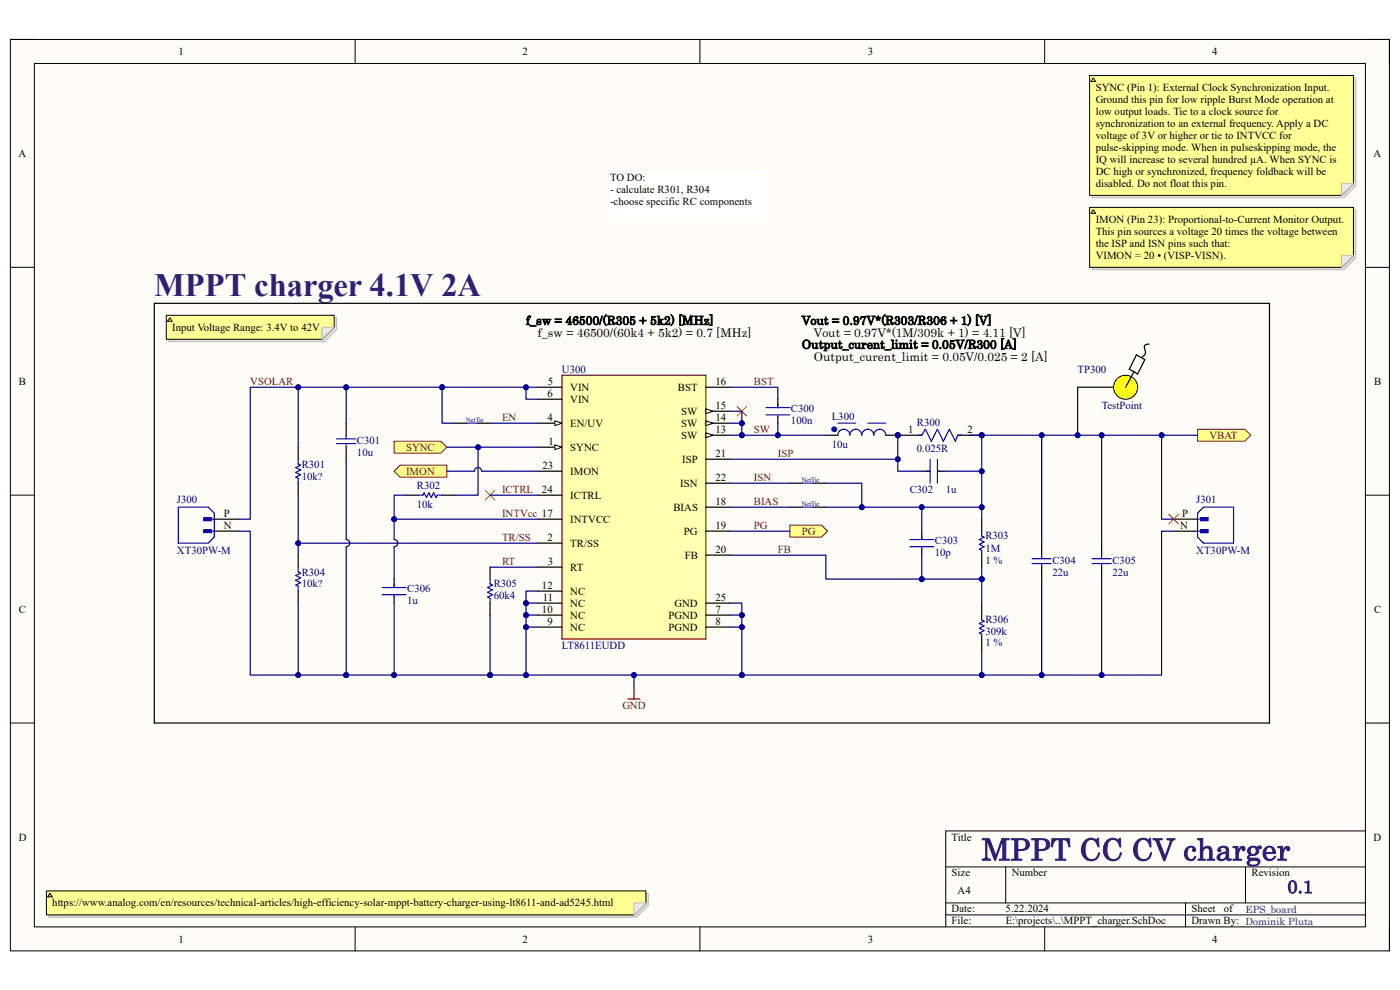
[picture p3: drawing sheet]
<svg xmlns="http://www.w3.org/2000/svg" width="297mm" height="210mm" viewBox="0 0 297 210" stroke-linecap="round" stroke-linejoin="round" font-family="sans-serif">
<path d="M2.2 8.4h292.6v193.3h-292.6z" fill-rule="evenodd" fill="#fffcf8"/>
<path d="M2.2 8.4h292.6v193.3h-292.6z" fill="none" stroke="#000" stroke-width=".21"/>
<path d="M7.3 13.5h282.4v183.1h-282.4z" fill-rule="evenodd" fill="#fffcf8"/>
<g fill="none" stroke="#000" stroke-width=".21">
<path d="M2.2 8.4h5.1M7.3 13.5h282.4v183.1h-282.4zM75.3 8.4v5.1M148.5 8.4v5.1M221.6 8.4v5.1M289.7 8.4h5.1v5.1M2.2 56.7h5.1M289.7 56.7h5.1M2.2 105h5.1M289.7 105.1h5.1M2.2 153.4h5.1M289.7 153.4h5.1"/>
<path d="M289.7 176.3h-89.1v20.3M75.3 196.6v5.1M148.5 196.6v5.1M200.6 183.9h89.1M200.6 191.5h89.1M200.6 194.1h89.1M213.4 183.9v7.6M221.6 196.6v5.1M251.5 191.5v5.1M264.2 183.9v7.6M294.8 196.6v5.1"/>
</g>
<path d="M119.2 79.6h30.6v56h-30.6z" fill-rule="evenodd" fill="#ffffb0"/>
<path d="M119.2 79.6h30.6v56h-30.6z" fill="none" stroke="#800000" stroke-width=".25"/>
<path d="M114.1 82.1h5.1M114.1 84.7h5.1M149.8 92.3h5M114.1 110.1h5.1" fill="none" stroke="#000" stroke-width=".25"/>
<path d="M149.8 91.8l1.5 .5-1.5 .5z" fill="#f8fcff"/>
<path d="M149.8 91.8l1.5 .5-1.5 .5z" fill="none" stroke="#000" stroke-width=".21"/>
<path d="M149.8 89.8h5" fill="none" stroke="#000" stroke-width=".25"/>
<path d="M149.8 89.3l1.5 .5-1.5 .5z" fill="#f8fcff"/>
<path d="M149.8 89.3l1.5 .5-1.5 .5z" fill="none" stroke="#000" stroke-width=".21"/>
<path d="M149.8 87.2h5" fill="none" stroke="#000" stroke-width=".25"/>
<path d="M149.8 86.7l1.5 .5-1.5 .5z" fill="#f8fcff"/>
<path d="M149.8 86.7l1.5 .5-1.5 .5z" fill="none" stroke="#000" stroke-width=".21"/>
<path d="M114.1 89.8h5.1M149.8 82.1h5M149.8 107.6h5" fill="none" stroke="#000" stroke-width=".25"/>
<path d="M117.7 89.3l1.5 .5-1.5 .5z" fill="#f8fcff"/>
<path d="M117.7 89.3l1.5 .5-1.5 .5z" fill="none" stroke="#000" stroke-width=".21"/>
<path d="M114.1 100h5.1M114.1 94.9h5.1M149.8 97.4h5M114.1 105h5.1M149.8 117.8h5M149.8 102.5h5M149.8 112.7h5M114.1 120.3h5.1" fill="none" stroke="#000" stroke-width=".25"/>
<path d="M117.7 94.4l1.5 .5-1.5 .5z" fill="#f8fcff"/>
<path d="M117.7 94.4l1.5 .5-1.5 .5z" fill="none" stroke="#000" stroke-width=".21"/>
<g fill="none" stroke="#000" stroke-width=".25">
<path d="M63.3 94.9v2.5M165 84.7v1.8M165 88.3v1.5M195.5 100h1.8M199.1 100h1.5M63.3 102.5v2.5M63.3 117.8v2.5M114.1 115.2h5.1M208.3 110.1v2.6M208.3 117.8v2.5M63.3 125.4v2.5M83.6 122.9v1.7"/>
<path d="M83.6 126.4v1.5M104 120.3v2.6M104 127.9v2.6M114.1 133h5.1M114.1 130.5h5.1M114.1 127.9h5.1M114.1 125.4h5.1M149.8 133h5M149.8 130.5h5M149.8 127.9h5M208.3 127.9v2.6M208.3 135.6v2.5"/>
</g>
<g fill="none" stroke="#00f" stroke-width=".25">
<path d="M63.3 97.4v1l.5 .3-1.1 .5 1.1 .5-1.1 .5 1.1 .5-1.1 .5 .6 .3v1M162.5 86.5h5.1M162.5 88h5.1M165 85.7v.8M165 88.3v.2M196.6 100h.7M197.3 97.4v5.1M198.9 97.4v5.1M199.1 100h.3M208.3 112.7v1l.5 .3-1 .5 1 .5-1 .5 1 .5-1 .5 .5 .2v1.1M63.3 120.3v1l.5 .3-1.1 .5 1.1 .5-1.1 .5 1.1 .5-1.1 .5 .6 .3v1M81.1 124.6h5.1"/>
<path d="M81.1 126.2h5.1M83.6 123.9v.7M83.6 126.4v.3M104 122.9v1l.5 .2-1 .5 1 .5-1 .6 1 .5-1 .5 .5 .2v1M208.3 130.5v1l.5 .3-1 .5 1 .5-1 .5 1 .5-1 .5 .5 .3v1"/>
</g>
<path d="M167.6 111.4h6.7l1.3 1.3-1.3 1.3h-6.7z" fill-rule="evenodd" fill="#ffff80"/>
<path d="M167.6 111.4h6.7l1.3 1.3-1.3 1.3h-6.7z" fill="none" stroke="#800000" stroke-width=".21"/>
<path d="M84.9 98.7h9.9v2.5h-9.9l-1.3-1.2z" fill-rule="evenodd" fill="#ffff80"/>
<path d="M84.9 98.7h9.9v2.5h-9.9l-1.3-1.2z" fill="none" stroke="#800000" stroke-width=".21"/>
<path d="M254.1 91.1h10l1.2 1.2-1.2 1.3h-10z" fill-rule="evenodd" fill="#ffff80"/>
<path d="M254.1 91.1h10l1.2 1.2-1.2 1.3h-10z" fill="none" stroke="#800000" stroke-width=".21"/>
<path d="M32.7 64.3h236.6v89.1h-236.6zM195.5 112.7v1.8M195.5 116.2v1.6" fill="none" stroke="#000" stroke-width=".25"/>
<path d="M193 114.5h5.1M193 116h5.1M195.5 113.7v.8M195.5 116.2v.3" fill="none" stroke="#00f" stroke-width=".25"/>
<path d="M133.2 148.3h2.6M134.5 145.7v2.6" fill="none" stroke="#800000" stroke-width=".25"/>
<path d="M129.4 36.4h33.1v10.1h-33.1z" fill-rule="evenodd" fill="#fff"/>
<path d="M129.4 36.4h33.1v10.1h-33.1z" fill="none" stroke="#fff" stroke-width=".21"/>
<path d="M43.2 109.8h1.6v.7h-1.6z" fill-rule="evenodd" fill="#00f"/>
<path d="M43.2 109.8h1.6v.7h-1.6z" fill="none" stroke="#00f" stroke-width=".25"/>
<path d="M43.2 112.4h1.6v.6h-1.6z" fill-rule="evenodd" fill="#00f"/>
<path d="M98.9 89.8h2.5M37.8 107.6h6.4l1.3 1.3v5.1l-1.3 1.2h-6.4zM43.2 112.4h1.6v.6h-1.6zM43.5 110.1h2M43.5 112.7h2M170.1 107.6h2.6M170.1 102.5h2.6" fill="none" stroke="#00f" stroke-width=".25"/>
<path d="M96.3 89.8h2.6M101.4 89.8h2.6M45.5 110.1h5M45.5 112.7h5M167.6 107.6h2.5M167.6 102.5h2.5M172.7 107.6h2.5M172.7 102.5h2.5" fill="none" stroke="#000" stroke-width=".25"/>
<path d="M102.9 104l2.1 2.1M105 104l-2.1 2.1" fill="none" stroke="#f00" stroke-width=".21"/>
<path d="M254.7 109.8h1.6v.7h-1.6z" fill-rule="evenodd" fill="#00f"/>
<path d="M254.7 109.8h1.6v.7h-1.6z" fill="none" stroke="#00f" stroke-width=".25"/>
<path d="M254.7 112.4h1.6v.6h-1.6z" fill-rule="evenodd" fill="#00f"/>
<path d="M254.1 110.1h1.9M254.1 112.7h1.9M254.7 112.4h1.6v.6h-1.6zM255.3 107.6h6.4v7.6h-6.4l-1.2-1.2v-5.1z" fill="none" stroke="#00f" stroke-width=".25"/>
<path d="M249 110.1h5.1M249 112.7h5.1" fill="none" stroke="#000" stroke-width=".25"/>
<circle cx="190.5" cy="92.3" r=".51" fill="#000080"/>
<circle cx="190.5" cy="92.3" r=".51" fill="none" stroke="#000080" stroke-width=".21"/>
<path d="M175.2 92.3h2.5M187.9 92.3h2.6" fill="none" stroke="#000" stroke-width=".25"/>
<circle cx="190.5" cy="92.3" r=".51" fill="#000080"/>
<circle cx="190.5" cy="92.3" r=".51" fill="none" stroke="#000080" stroke-width=".21"/>
<path d="M177.7 92.3a1.28 1.28 0 0 1 1.3-1.2 1.28 1.28 0 0 1 1.3 1.2 1.27 1.27 0 0 1 1.3-1.2 1.27 1.27 0 0 1 1.2 1.2 1.28 1.28 0 0 1 1.3-1.2 1.28 1.28 0 0 1 1.3 1.2 1.27 1.27 0 0 1 1.2-1.2 1.27 1.27 0 0 1 1.3 1.2" fill="none" stroke="#00f" stroke-width=".25"/>
<circle cx="177" cy="91.1" r=".51" fill="#00f"/>
<circle cx="177" cy="91.1" r=".51" fill="none" stroke="#00f" stroke-width=".21"/>
<path d="M177.7 89.8h3.9M184.1 89.8h3.8" fill="none" stroke="#00f" stroke-width=".25"/>
<circle cx="190.5" cy="92.3" r=".51" fill="#000080"/>
<circle cx="190.5" cy="92.3" r=".51" fill="none" stroke="#000080" stroke-width=".21"/>
<circle cx="208.3" cy="92.3" r=".51" fill="#000080"/>
<circle cx="208.3" cy="92.3" r=".51" fill="none" stroke="#000080" stroke-width=".21"/>
<path d="M190.5 92.3h5" fill="none" stroke="#000" stroke-width=".25"/>
<circle cx="190.5" cy="92.3" r=".51" fill="#000080"/>
<circle cx="190.5" cy="92.3" r=".51" fill="none" stroke="#000080" stroke-width=".21"/>
<path d="M203.2 92.3h5.1" fill="none" stroke="#000" stroke-width=".25"/>
<circle cx="208.3" cy="92.3" r=".51" fill="#000080"/>
<circle cx="208.3" cy="92.3" r=".51" fill="none" stroke="#000080" stroke-width=".21"/>
<g fill="none" stroke="#00f" stroke-width=".25">
<path d="M71.4 93.1h4.1M71.4 94.1h4.1M73.4 92.3v.8M73.4 94.1v.8M194.8 92.3h.7l.8-1.2 1.3 2.5 1.3-2.5 1.2 2.5 1.3-2.5 1.3 2.5 .5-1.3h.7M88.7 105h1l.3-.5 .5 1.1 .5-1.1 .5 1.1 .5-1.1 .5 1.1 .3-.6h1M219 118.5h4M219 119.5h4M221 117.8v.7M221 119.5v.8M231.7 118.5h4M231.7 119.5h4"/>
<path d="M233.7 117.8v.7M233.7 119.5v.8"/>
</g>
<path d="M73.4 89.8v2.5M73.4 94.9v2.5M86.2 105h2.5M93.8 105h2.5M221 115.2v2.6M233.7 115.2v2.6M221 120.3v2.6M233.7 120.3v2.6" fill="none" stroke="#000" stroke-width=".25"/>
<path d="M83.6 93.6h9.9l1.3 1.3-1.3 1.2h-9.9z" fill-rule="evenodd" fill="#ffff80"/>
<path d="M83.6 93.6h9.9l1.3 1.3-1.3 1.2h-9.9z" fill="none" stroke="#800000" stroke-width=".21"/>
<path d="M156.4 86.2l2 2.1M158.4 86.2l-2 2.1M248 109.1l2 2.1M250 109.1l-2 2.1" fill="none" stroke="#f00" stroke-width=".21"/>
<path d="M228.6 82.1h7.7" fill="none" stroke="#000" stroke-width=".25"/>
<circle cx="238.8" cy="82.2" r="2.54" fill="#ff0"/>
<circle cx="238.8" cy="82.2" r="2.54" fill="none" stroke="#000" stroke-width=".21"/>
<path d="M240.6 78.8l-1.8 3.3M241.1 75.3l1.8 1-1.6 3.1-1.7-1.1zM243.8 73l-.6 .1-.4 .2 .1 1a1.15 1.15 0 0 1-.6 1.5" fill="none" stroke="#000" stroke-width=".25"/>
<path d="M154.8 130.5h2.6" fill="none" stroke="#000080" stroke-width=".25"/>
<circle cx="157.4" cy="130.5" r=".51" fill="#000080"/>
<circle cx="157.4" cy="130.5" r=".51" fill="none" stroke="#000080" stroke-width=".21"/>
<path d="M154.8 133h2.6" fill="none" stroke="#000080" stroke-width=".25"/>
<circle cx="157.4" cy="133" r=".51" fill="#000080"/>
<circle cx="157.4" cy="133" r=".51" fill="none" stroke="#000080" stroke-width=".21"/>
<path d="M111.6 82.1v2.6h2.5M104 120.3h10.1" fill="none" stroke="#000080" stroke-width=".25"/>
<circle cx="111.6" cy="82.2" r=".51" fill="#000080"/>
<circle cx="111.6" cy="82.2" r=".51" fill="none" stroke="#000080" stroke-width=".21"/>
<path d="M154.8 92.3h2.6" fill="none" stroke="#000080" stroke-width=".25"/>
<circle cx="157.4" cy="92.3" r=".51" fill="#000080"/>
<circle cx="157.4" cy="92.3" r=".51" fill="none" stroke="#000080" stroke-width=".21"/>
<path d="M154.8 89.8h2.6" fill="none" stroke="#000080" stroke-width=".25"/>
<circle cx="157.4" cy="89.8" r=".51" fill="#000080"/>
<circle cx="157.4" cy="89.8" r=".51" fill="none" stroke="#000080" stroke-width=".21"/>
<path d="M154.8 87.2h2.6v5.1" fill="none" stroke="#000080" stroke-width=".25"/>
<circle cx="157.4" cy="92.3" r=".51" fill="#000080"/>
<circle cx="157.4" cy="92.3" r=".51" fill="none" stroke="#000080" stroke-width=".21"/>
<circle cx="157.4" cy="89.8" r=".51" fill="#000080"/>
<circle cx="157.4" cy="89.8" r=".51" fill="none" stroke="#000080" stroke-width=".21"/>
<path d="M154.8 82.1h10.2v2.6M63.3 115.2h50.8" fill="none" stroke="#000080" stroke-width=".25"/>
<circle cx="63.3" cy="115.2" r=".51" fill="#000080"/>
<circle cx="63.3" cy="115.2" r=".51" fill="none" stroke="#000080" stroke-width=".21"/>
<path d="M154.8 112.7h12.8M208.3 120.3v2.6" fill="none" stroke="#000080" stroke-width=".25"/>
<circle cx="208.3" cy="122.9" r=".51" fill="#000080"/>
<circle cx="208.3" cy="122.9" r=".51" fill="none" stroke="#000080" stroke-width=".21"/>
<path d="M200.6 100h7.7" fill="none" stroke="#000080" stroke-width=".25"/>
<circle cx="208.3" cy="100" r=".51" fill="#000080"/>
<circle cx="208.3" cy="100" r=".51" fill="none" stroke="#000080" stroke-width=".21"/>
<path d="M208.3 122.9v5" fill="none" stroke="#000080" stroke-width=".25"/>
<circle cx="208.3" cy="122.9" r=".51" fill="#000080"/>
<circle cx="208.3" cy="122.9" r=".51" fill="none" stroke="#000080" stroke-width=".21"/>
<path d="M111.6 127.9h2.5" fill="none" stroke="#000080" stroke-width=".25"/>
<circle cx="111.6" cy="127.9" r=".51" fill="#000080"/>
<circle cx="111.6" cy="127.9" r=".51" fill="none" stroke="#000080" stroke-width=".21"/>
<path d="M111.6 130.5h2.5" fill="none" stroke="#000080" stroke-width=".25"/>
<circle cx="111.6" cy="130.5" r=".51" fill="#000080"/>
<circle cx="111.6" cy="130.5" r=".51" fill="none" stroke="#000080" stroke-width=".21"/>
<path d="M111.6 133h2.5" fill="none" stroke="#000080" stroke-width=".25"/>
<circle cx="111.6" cy="133" r=".51" fill="#000080"/>
<circle cx="111.6" cy="133" r=".51" fill="none" stroke="#000080" stroke-width=".21"/>
<path d="M104 130.5v12.7" fill="none" stroke="#000080" stroke-width=".25"/>
<circle cx="104" cy="143.2" r=".51" fill="#000080"/>
<circle cx="104" cy="143.2" r=".51" fill="none" stroke="#000080" stroke-width=".21"/>
<path d="M114.1 125.4h-2.5v17.8" fill="none" stroke="#000080" stroke-width=".25"/>
<circle cx="111.6" cy="127.9" r=".51" fill="#000080"/>
<circle cx="111.6" cy="127.9" r=".51" fill="none" stroke="#000080" stroke-width=".21"/>
<circle cx="111.6" cy="130.5" r=".51" fill="#000080"/>
<circle cx="111.6" cy="130.5" r=".51" fill="none" stroke="#000080" stroke-width=".21"/>
<circle cx="111.6" cy="133" r=".51" fill="#000080"/>
<circle cx="111.6" cy="133" r=".51" fill="none" stroke="#000080" stroke-width=".21"/>
<circle cx="111.6" cy="143.2" r=".51" fill="#000080"/>
<circle cx="111.6" cy="143.2" r=".51" fill="none" stroke="#000080" stroke-width=".21"/>
<path d="M208.3 138.1v5.1h-50.9" fill="none" stroke="#000080" stroke-width=".25"/>
<circle cx="157.4" cy="143.2" r=".51" fill="#000080"/>
<circle cx="157.4" cy="143.2" r=".51" fill="none" stroke="#000080" stroke-width=".21"/>
<circle cx="208.3" cy="143.2" r=".51" fill="#000080"/>
<circle cx="208.3" cy="143.2" r=".51" fill="none" stroke="#000080" stroke-width=".21"/>
<path d="M134.5 143.2v2.5" fill="none" stroke="#000080" stroke-width=".25"/>
<circle cx="134.5" cy="143.2" r=".51" fill="#000080"/>
<circle cx="134.5" cy="143.2" r=".51" fill="none" stroke="#000080" stroke-width=".21"/>
<path d="M165 89.8v2.5M104 105h10.1" fill="none" stroke="#000080" stroke-width=".25"/>
<circle cx="165" cy="92.3" r=".51" fill="#000080"/>
<circle cx="165" cy="92.3" r=".51" fill="none" stroke="#000080" stroke-width=".21"/>
<path d="M157.4 92.3h17.8" fill="none" stroke="#000080" stroke-width=".25"/>
<circle cx="157.4" cy="92.3" r=".51" fill="#000080"/>
<circle cx="157.4" cy="92.3" r=".51" fill="none" stroke="#000080" stroke-width=".21"/>
<circle cx="165" cy="92.3" r=".51" fill="#000080"/>
<circle cx="165" cy="92.3" r=".51" fill="none" stroke="#000080" stroke-width=".21"/>
<path d="M190.5 92.3v5.1" fill="none" stroke="#000080" stroke-width=".25"/>
<circle cx="190.5" cy="97.4" r=".51" fill="#000080"/>
<circle cx="190.5" cy="97.4" r=".51" fill="none" stroke="#000080" stroke-width=".21"/>
<circle cx="190.5" cy="92.3" r=".51" fill="#000080"/>
<circle cx="190.5" cy="92.3" r=".51" fill="none" stroke="#000080" stroke-width=".21"/>
<path d="M195.5 117.8v5.1" fill="none" stroke="#000080" stroke-width=".25"/>
<circle cx="195.6" cy="122.9" r=".51" fill="#000080"/>
<circle cx="195.6" cy="122.9" r=".51" fill="none" stroke="#000080" stroke-width=".21"/>
<path d="M195.5 107.6v5.1" fill="none" stroke="#000080" stroke-width=".25"/>
<circle cx="195.6" cy="107.6" r=".51" fill="#000080"/>
<circle cx="195.6" cy="107.6" r=".51" fill="none" stroke="#000080" stroke-width=".21"/>
<path d="M154.8 107.6h12.8M154.8 102.5h12.8M175.2 102.5h7.6v5.1" fill="none" stroke="#000080" stroke-width=".25"/>
<circle cx="182.8" cy="107.6" r=".51" fill="#000080"/>
<circle cx="182.8" cy="107.6" r=".51" fill="none" stroke="#000080" stroke-width=".21"/>
<path d="M104 89.8h10.1M246.4 92.3v17.8h2.6" fill="none" stroke="#000080" stroke-width=".25"/>
<circle cx="246.4" cy="92.3" r=".51" fill="#000080"/>
<circle cx="246.4" cy="92.3" r=".51" fill="none" stroke="#000080" stroke-width=".21"/>
<path d="M154.8 117.8h20.4v5.1h33.1" fill="none" stroke="#000080" stroke-width=".25"/>
<circle cx="208.3" cy="122.9" r=".51" fill="#000080"/>
<circle cx="208.3" cy="122.9" r=".51" fill="none" stroke="#000080" stroke-width=".21"/>
<circle cx="195.6" cy="122.9" r=".51" fill="#000080"/>
<circle cx="195.6" cy="122.9" r=".51" fill="none" stroke="#000080" stroke-width=".21"/>
<path d="M175.2 107.6h33.1" fill="none" stroke="#000080" stroke-width=".25"/>
<circle cx="208.3" cy="107.6" r=".51" fill="#000080"/>
<circle cx="208.3" cy="107.6" r=".51" fill="none" stroke="#000080" stroke-width=".21"/>
<circle cx="195.6" cy="107.6" r=".51" fill="#000080"/>
<circle cx="195.6" cy="107.6" r=".51" fill="none" stroke="#000080" stroke-width=".21"/>
<circle cx="182.8" cy="107.6" r=".51" fill="#000080"/>
<circle cx="182.8" cy="107.6" r=".51" fill="none" stroke="#000080" stroke-width=".21"/>
<path d="M154.8 127.9h2.6v15.3" fill="none" stroke="#000080" stroke-width=".25"/>
<circle cx="157.4" cy="130.5" r=".51" fill="#000080"/>
<circle cx="157.4" cy="130.5" r=".51" fill="none" stroke="#000080" stroke-width=".21"/>
<circle cx="157.4" cy="133" r=".51" fill="#000080"/>
<circle cx="157.4" cy="133" r=".51" fill="none" stroke="#000080" stroke-width=".21"/>
<circle cx="157.4" cy="143.2" r=".51" fill="#000080"/>
<circle cx="157.4" cy="143.2" r=".51" fill="none" stroke="#000080" stroke-width=".21"/>
<path d="M221 122.9v20.3" fill="none" stroke="#000080" stroke-width=".25"/>
<circle cx="221" cy="143.2" r=".51" fill="#000080"/>
<circle cx="221" cy="143.2" r=".51" fill="none" stroke="#000080" stroke-width=".21"/>
<path d="M221 92.3v22.9" fill="none" stroke="#000080" stroke-width=".25"/>
<circle cx="221" cy="92.3" r=".51" fill="#000080"/>
<circle cx="221" cy="92.3" r=".51" fill="none" stroke="#000080" stroke-width=".21"/>
<path d="M228.6 82.1v10.2" fill="none" stroke="#000080" stroke-width=".25"/>
<circle cx="228.6" cy="92.3" r=".51" fill="#000080"/>
<circle cx="228.6" cy="92.3" r=".51" fill="none" stroke="#000080" stroke-width=".21"/>
<path d="M233.7 122.9v20.3" fill="none" stroke="#000080" stroke-width=".25"/>
<circle cx="233.7" cy="143.2" r=".51" fill="#000080"/>
<circle cx="233.7" cy="143.2" r=".51" fill="none" stroke="#000080" stroke-width=".21"/>
<path d="M233.7 92.3v22.9" fill="none" stroke="#000080" stroke-width=".25"/>
<circle cx="233.7" cy="92.3" r=".51" fill="#000080"/>
<circle cx="233.7" cy="92.3" r=".51" fill="none" stroke="#000080" stroke-width=".21"/>
<path d="M249 112.7h-2.6v30.5h-38.1" fill="none" stroke="#000080" stroke-width=".25"/>
<circle cx="208.3" cy="143.2" r=".51" fill="#000080"/>
<circle cx="208.3" cy="143.2" r=".51" fill="none" stroke="#000080" stroke-width=".21"/>
<circle cx="221" cy="143.2" r=".51" fill="#000080"/>
<circle cx="221" cy="143.2" r=".51" fill="none" stroke="#000080" stroke-width=".21"/>
<circle cx="233.7" cy="143.2" r=".51" fill="#000080"/>
<circle cx="233.7" cy="143.2" r=".51" fill="none" stroke="#000080" stroke-width=".21"/>
<path d="M154.8 97.4h35.7v2.6h5" fill="none" stroke="#000080" stroke-width=".25"/>
<circle cx="190.5" cy="97.4" r=".51" fill="#000080"/>
<circle cx="190.5" cy="97.4" r=".51" fill="none" stroke="#000080" stroke-width=".21"/>
<path d="M93.8 82.1v7.7h2.5" fill="none" stroke="#000080" stroke-width=".25"/>
<circle cx="93.8" cy="82.2" r=".51" fill="#000080"/>
<circle cx="93.8" cy="82.2" r=".51" fill="none" stroke="#000080" stroke-width=".21"/>
<path d="M93.8 82.1h20.3" fill="none" stroke="#000080" stroke-width=".25"/>
<circle cx="93.8" cy="82.2" r=".51" fill="#000080"/>
<circle cx="93.8" cy="82.2" r=".51" fill="none" stroke="#000080" stroke-width=".21"/>
<circle cx="111.6" cy="82.2" r=".51" fill="#000080"/>
<circle cx="111.6" cy="82.2" r=".51" fill="none" stroke="#000080" stroke-width=".21"/>
<path d="M101.4 94.9v10.1h-5.1" fill="none" stroke="#000080" stroke-width=".25"/>
<circle cx="101.4" cy="94.9" r=".51" fill="#000080"/>
<circle cx="101.4" cy="94.9" r=".51" fill="none" stroke="#000080" stroke-width=".21"/>
<path d="M104 143.2h53.4" fill="none" stroke="#000080" stroke-width=".25"/>
<circle cx="104" cy="143.2" r=".51" fill="#000080"/>
<circle cx="104" cy="143.2" r=".51" fill="none" stroke="#000080" stroke-width=".21"/>
<circle cx="111.6" cy="143.2" r=".51" fill="#000080"/>
<circle cx="111.6" cy="143.2" r=".51" fill="none" stroke="#000080" stroke-width=".21"/>
<circle cx="134.5" cy="143.2" r=".51" fill="#000080"/>
<circle cx="134.5" cy="143.2" r=".51" fill="none" stroke="#000080" stroke-width=".21"/>
<circle cx="157.4" cy="143.2" r=".51" fill="#000080"/>
<circle cx="157.4" cy="143.2" r=".51" fill="none" stroke="#000080" stroke-width=".21"/>
<path d="M86.2 105h-2.6v5.1" fill="none" stroke="#000080" stroke-width=".25"/>
<circle cx="83.6" cy="110.1" r=".51" fill="#000080"/>
<circle cx="83.6" cy="110.1" r=".51" fill="none" stroke="#000080" stroke-width=".21"/>
<path d="M83.6 127.9v15.3" fill="none" stroke="#000080" stroke-width=".25"/>
<circle cx="83.6" cy="143.2" r=".51" fill="#000080"/>
<circle cx="83.6" cy="143.2" r=".51" fill="none" stroke="#000080" stroke-width=".21"/>
<path d="M114.1 110.1h-30.5v4.4a.76 .76 0 0 1 .8 .7 .76 .76 0 0 1-.8 .8v6.9" fill="none" stroke="#000080" stroke-width=".25"/>
<circle cx="83.6" cy="110.1" r=".51" fill="#000080"/>
<circle cx="83.6" cy="110.1" r=".51" fill="none" stroke="#000080" stroke-width=".21"/>
<path d="M73.4 97.4v17.1a.76 .76 0 0 1 .8 .7 .76 .76 0 0 1-.8 .8v27.2" fill="none" stroke="#000080" stroke-width=".25"/>
<circle cx="73.4" cy="143.2" r=".51" fill="#000080"/>
<circle cx="73.4" cy="143.2" r=".51" fill="none" stroke="#000080" stroke-width=".21"/>
<path d="M73.4 82.1v7.7" fill="none" stroke="#000080" stroke-width=".25"/>
<circle cx="73.4" cy="82.2" r=".51" fill="#000080"/>
<circle cx="73.4" cy="82.2" r=".51" fill="none" stroke="#000080" stroke-width=".21"/>
<path d="M93.8 82.1h-40.7v28h-2.6" fill="none" stroke="#000080" stroke-width=".25"/>
<circle cx="63.3" cy="82.2" r=".51" fill="#000080"/>
<circle cx="63.3" cy="82.2" r=".51" fill="none" stroke="#000080" stroke-width=".21"/>
<circle cx="73.4" cy="82.2" r=".51" fill="#000080"/>
<circle cx="73.4" cy="82.2" r=".51" fill="none" stroke="#000080" stroke-width=".21"/>
<circle cx="93.8" cy="82.2" r=".51" fill="#000080"/>
<circle cx="93.8" cy="82.2" r=".51" fill="none" stroke="#000080" stroke-width=".21"/>
<path d="M73.4 143.2h30.6" fill="none" stroke="#000080" stroke-width=".25"/>
<circle cx="73.4" cy="143.2" r=".51" fill="#000080"/>
<circle cx="73.4" cy="143.2" r=".51" fill="none" stroke="#000080" stroke-width=".21"/>
<circle cx="83.6" cy="143.2" r=".51" fill="#000080"/>
<circle cx="83.6" cy="143.2" r=".51" fill="none" stroke="#000080" stroke-width=".21"/>
<circle cx="104" cy="143.2" r=".51" fill="#000080"/>
<circle cx="104" cy="143.2" r=".51" fill="none" stroke="#000080" stroke-width=".21"/>
<path d="M63.3 127.9v15.3" fill="none" stroke="#000080" stroke-width=".25"/>
<circle cx="63.3" cy="143.2" r=".51" fill="#000080"/>
<circle cx="63.3" cy="143.2" r=".51" fill="none" stroke="#000080" stroke-width=".21"/>
<path d="M63.3 105v12.8" fill="none" stroke="#000080" stroke-width=".25"/>
<circle cx="63.3" cy="115.2" r=".51" fill="#000080"/>
<circle cx="63.3" cy="115.2" r=".51" fill="none" stroke="#000080" stroke-width=".21"/>
<path d="M63.3 82.1v12.8" fill="none" stroke="#000080" stroke-width=".25"/>
<circle cx="63.3" cy="82.2" r=".51" fill="#000080"/>
<circle cx="63.3" cy="82.2" r=".51" fill="none" stroke="#000080" stroke-width=".21"/>
<path d="M50.5 112.7h2.6v30.5h20.3" fill="none" stroke="#000080" stroke-width=".25"/>
<circle cx="63.3" cy="143.2" r=".51" fill="#000080"/>
<circle cx="63.3" cy="143.2" r=".51" fill="none" stroke="#000080" stroke-width=".21"/>
<circle cx="73.4" cy="143.2" r=".51" fill="#000080"/>
<circle cx="73.4" cy="143.2" r=".51" fill="none" stroke="#000080" stroke-width=".21"/>
<path d="M208.3 92.3h45.8" fill="none" stroke="#000080" stroke-width=".25"/>
<circle cx="208.3" cy="92.3" r=".51" fill="#000080"/>
<circle cx="208.3" cy="92.3" r=".51" fill="none" stroke="#000080" stroke-width=".21"/>
<circle cx="221" cy="92.3" r=".51" fill="#000080"/>
<circle cx="221" cy="92.3" r=".51" fill="none" stroke="#000080" stroke-width=".21"/>
<circle cx="228.6" cy="92.3" r=".51" fill="#000080"/>
<circle cx="228.6" cy="92.3" r=".51" fill="none" stroke="#000080" stroke-width=".21"/>
<circle cx="233.7" cy="92.3" r=".51" fill="#000080"/>
<circle cx="233.7" cy="92.3" r=".51" fill="none" stroke="#000080" stroke-width=".21"/>
<circle cx="246.4" cy="92.3" r=".51" fill="#000080"/>
<circle cx="246.4" cy="92.3" r=".51" fill="none" stroke="#000080" stroke-width=".21"/>
<path d="M94.8 94.9h19.3" fill="none" stroke="#000080" stroke-width=".25"/>
<circle cx="101.4" cy="94.9" r=".51" fill="#000080"/>
<circle cx="101.4" cy="94.9" r=".51" fill="none" stroke="#000080" stroke-width=".21"/>
<path d="M94.8 100h5.9a.76 .76 0 0 1 .7-.8 .76 .76 0 0 1 .8 .8h11.9M205.7 92.3h2.6v17.8" fill="none" stroke="#000080" stroke-width=".25"/>
<circle cx="208.3" cy="92.3" r=".51" fill="#000080"/>
<circle cx="208.3" cy="92.3" r=".51" fill="none" stroke="#000080" stroke-width=".21"/>
<circle cx="208.3" cy="100" r=".51" fill="#000080"/>
<circle cx="208.3" cy="100" r=".51" fill="none" stroke="#000080" stroke-width=".21"/>
<circle cx="208.3" cy="107.6" r=".51" fill="#000080"/>
<circle cx="208.3" cy="107.6" r=".51" fill="none" stroke="#000080" stroke-width=".21"/>
<path d="M35.8 67.4h35.6v2.5l-2.5 2.6h-33.1z" fill-rule="evenodd" fill="#e0ddd7"/>
<path d="M35.8 67.4h35.6v2.5l-2.5 2.6h-33.1z" fill="none" stroke="#bfbdba" stroke-width=".21"/>
<path d="M35.3 66.9h35.6v2.5l-2.6 2.6h-33z" fill-rule="evenodd" fill="#ffff96"/>
<path d="M35.3 66.9h35.6v2.5l-2.6 2.6h-33z" fill="none" stroke="#000" stroke-width=".21"/>
<path d="M68.3 69.4h2.6l-2.6 2.6z" fill="#f2f0d8"/>
<path d="M68.3 69.4h2.6l-2.6 2.6z" fill="none" stroke="#bfbdba" stroke-width=".21"/>
<path d="M36 67.4l.5 .8h-1z" fill="#ffcc78"/>
<path d="M36 67.4l.5 .8h-1z" fill="none" stroke="#300" stroke-width=".21"/>
<path d="M10.4 189.5h127.2v2.6l-2.6 2.5h-124.6z" fill-rule="evenodd" fill="#e0ddd7"/>
<path d="M10.4 189.5h127.2v2.6l-2.6 2.5h-124.6z" fill="none" stroke="#bfbdba" stroke-width=".21"/>
<path d="M9.8 189h127.2v2.5l-2.5 2.6h-124.7z" fill-rule="evenodd" fill="#ffff96"/>
<path d="M9.8 189h127.2v2.5l-2.5 2.6h-124.7z" fill="none" stroke="#000" stroke-width=".21"/>
<path d="M134.5 191.5h2.5l-2.5 2.6z" fill="#f2f0d8"/>
<path d="M134.5 191.5h2.5l-2.5 2.6z" fill="none" stroke="#bfbdba" stroke-width=".21"/>
<path d="M10.6 189.5l.5 .8h-1z" fill="#ffcc78"/>
<path d="M10.6 189.5l.5 .8h-1z" fill="none" stroke="#300" stroke-width=".21"/>
<path d="M231.7 44.5h55.9v10.2l-2.5 2.5h-53.4z" fill-rule="evenodd" fill="#e0ddd7"/>
<path d="M231.7 44.5h55.9v10.2l-2.5 2.5h-53.4z" fill="none" stroke="#bfbdba" stroke-width=".21"/>
<path d="M231.2 44h55.9v10.2l-2.5 2.5h-53.4z" fill-rule="evenodd" fill="#ffff96"/>
<path d="M231.2 44h55.9v10.2l-2.5 2.5h-53.4z" fill="none" stroke="#000" stroke-width=".21"/>
<path d="M284.6 54.2h2.5l-2.5 2.5z" fill="#f2f0d8"/>
<path d="M284.6 54.2h2.5l-2.5 2.5z" fill="none" stroke="#bfbdba" stroke-width=".21"/>
<path d="M231.9 44.5l.5 .8h-1z" fill="#ffcc78"/>
<path d="M231.9 44.5l.5 .8h-1z" fill="none" stroke="#300" stroke-width=".21"/>
<path d="M231.7 16.5h55.9v22.9l-2.5 2.6h-53.4z" fill-rule="evenodd" fill="#e0ddd7"/>
<path d="M231.7 16.5h55.9v22.9l-2.5 2.6h-53.4z" fill="none" stroke="#bfbdba" stroke-width=".21"/>
<path d="M231.2 16h55.9v22.9l-2.5 2.5h-53.4z" fill-rule="evenodd" fill="#ffff96"/>
<path d="M231.2 16h55.9v22.9l-2.5 2.5h-53.4z" fill="none" stroke="#000" stroke-width=".21"/>
<path d="M284.6 38.9h2.5l-2.5 2.5z" fill="#f2f0d8"/>
<path d="M284.6 38.9h2.5l-2.5 2.5z" fill="none" stroke="#bfbdba" stroke-width=".21"/>
<path d="M231.9 16.5l.5 .8h-1z" fill="#ffcc78"/>
<path d="M231.9 16.5l.5 .8h-1z" fill="none" stroke="#300" stroke-width=".21"/>
<text font-size="6.9" fill="#351c75" x="32.7" y="62.8">MPPT charger 4.1V 2A</text>
<text font-size="6.3" fill="#351c75" x="208.3" y="182.5">MPPT CC CV charger</text>
<text font-size="3.8" fill="#351c75" x="273.1" y="189.4">0.1</text>
<g font-size="2.5">
<text x="111.6" y="68.9">f_sw = 46500/(R305 + 5k2) [MHz]</text>
<text x="114.1" y="71.4">f_sw = 46500/(60k4 + 5k2) = 0.7 [MHz]</text>
<text x="170.1" y="68.9">Vout = 0.97V*(R303/R306 + 1) [V]</text>
<text x="172.6" y="71.4">Vout = 0.97V*(1M/309k + 1) = 4.11 [V]</text>
<text x="170.1" y="74">Output_curent_limit = 0.05V/R300 [A]</text>
<text x="172.6" y="76.5">Output_curent_limit = 0.05V/0.025 = 2 [A]</text>
</g>
<g font-size="2.3">
<text x="37.9" y="11.7">1</text>
<text x="110.9" y="11.7">2</text>
<text x="184.1" y="11.7">3</text>
<text x="257.1" y="11.7">4</text>
<text x="232.5" y="19.3">SYNC (Pin 1): External Clock Synchronization Input.</text>
<text x="232.5" y="21.8">Ground this pin for low ripple Burst Mode operation at</text>
<text x="232.5" y="24.4">low output loads. Tie to a clock source for</text>
<text x="232.5" y="26.9">synchronization to an external frequency. Apply a DC</text>
<text x="232.5" y="29.5">voltage of 3V or higher or tie to INTVCC for</text>
<text x="3.9" y="33.3">A</text>
<text x="232.5" y="32">pulse-skipping mode. When in pulseskipping mode, the</text>
<text x="232.5" y="34.6">IQ will increase to several hundred µA. When SYNC is</text>
<text x="291.4" y="33.3">A</text>
<text x="129.4" y="38.4">TO DO:</text>
<text x="129.4" y="40.9">- calculate R301, R304</text>
<text x="232.5" y="37.1">DC high or synchronized, frequency foldback will be</text>
<text x="232.5" y="39.7">disabled. Do not float this pin.</text>
<text x="129.4" y="43.5">-choose specific RC components</text>
<text x="232.5" y="47.3">IMON (Pin 23): Proportional-to-Current Monitor Output.</text>
<text x="232.5" y="49.8">This pin sources a voltage 20 times the voltage between</text>
<text x="232.5" y="52.4">the ISP and ISN pins such that:</text>
<text x="232.5" y="54.9">VIMON = 20 • (VISP-VISN).</text>
<text x="36.5" y="70.2">Input Voltage Range: 3.4V to 42V</text>
<text x="4" y="81.6">B</text>
<text x="116.2" y="81.6">5</text>
<text x="121" y="82.9">VIN</text>
<text x="143.8" y="82.9">BST</text>
<text x="151.8" y="81.6">16</text>
<text x="291.5" y="81.6">B</text>
<text x="116.1" y="84.2">6</text>
<text x="116.1" y="89.3">4</text>
<text x="121" y="85.4">VIN</text>
<text x="144.5" y="88">SW</text>
<text x="151.8" y="89.3">14</text>
<text x="151.8" y="86.7">15</text>
<text x="116.3" y="94.4">1</text>
<text x="121" y="90.6">EN/UV</text>
<text x="121" y="95.6">SYNC</text>
<text x="144.5" y="93.1">SW</text>
<text x="144.5" y="90.6">SW</text>
<text x="151.8" y="91.8">13</text>
<text x="192.7" y="91.8">1</text>
<text x="205.2" y="91.8">2</text>
<text x="115.1" y="99.4">23</text>
<text x="121" y="100.7">IMON</text>
<text x="144.7" y="98.2">ISP</text>
<text x="151.8" y="102">22</text>
<text x="151.8" y="96.9">21</text>
<text x="115" y="104.5">24</text>
<text x="121" y="105.8">ICTRL</text>
<text x="144.3" y="103.3">ISN</text>
<text x="151.8" y="107.1">18</text>
<text x="47.5" y="109.6">P</text>
<text x="47.5" y="112.1">N</text>
<text x="121" y="110.9">INTVCC</text>
<text x="142.9" y="108.3">BIAS</text>
<text x="145.1" y="113.4">PG</text>
<text x="151.8" y="112.1">19</text>
<text x="250.4" y="112.1">N</text>
<text x="250.8" y="109.6">P</text>
<text x="116.1" y="114.7">2</text>
<text x="116.2" y="119.8">3</text>
<text x="121" y="116">TR/SS</text>
<text x="145.3" y="118.5">FB</text>
<text x="151.8" y="117.3">20</text>
<text x="115" y="124.9">12</text>
<text x="121" y="121.1">RT</text>
<text x="4" y="130">C</text>
<text x="115" y="130">10</text>
<text x="115.2" y="127.4">11</text>
<text x="121" y="131.2">NC</text>
<text x="121" y="128.7">NC</text>
<text x="121" y="126.2">NC</text>
<text x="141.8" y="131.2">PGND</text>
<text x="143.1" y="128.7">GND</text>
<text x="151.8" y="127.4">25</text>
<text x="151.8" y="130">7</text>
<text x="291.5" y="130">C</text>
<text x="116.1" y="132.5">9</text>
<text x="121" y="133.8">NC</text>
<text x="141.8" y="133.8">PGND</text>
<text x="151.8" y="132.5">8</text>
<text x="4" y="178.3">D</text>
<text x="201.9" y="178.3">Title</text>
<text x="291.4" y="178.3">D</text>
<text x="201.9" y="185.9">Size</text>
<text x="214.6" y="185.9">Number</text>
<text x="265.5" y="185.9">Revision</text>
<text x="203.2" y="189.7">A4</text>
<text x="11.1" y="192.3">https://www.analog.com/en/resources/technical-articles/high-efficiency-solar-mppt-battery-charger-using-lt8611-and-ad5245.html</text>
<text x="201.9" y="193.5">Date:</text>
<text x="201.9" y="196.1">File:</text>
<text x="213.3" y="193.5">5.22.2024</text>
<text x="213.4" y="196.1">E:\projects\..\MPPT_charger.SchDoc</text>
<text x="252.8" y="196.1">Drawn By: Dominik Pluta</text>
<text x="252.8" y="193.5">Sheet</text>
<text x="259.6" y="193.5">of</text>
<text x="37.9" y="199.9">1</text>
<text x="110.9" y="199.9">2</text>
<text x="184.1" y="199.9">3</text>
<text x="257.1" y="199.9">4</text>
</g>
<g font-size="2.3" fill="#800000">
<text x="53.1" y="81.6">VSOLAR_</text>
<text x="159.9" y="81.6">BST</text>
<text x="106.5" y="89.3">EN</text>
<text x="86.1" y="95.6">SYNC</text>
<text x="159.9" y="91.8">SW</text>
<text x="256.6" y="93.1">VBAT</text>
<text x="86.1" y="100.7">IMON</text>
<text x="159.9" y="102">ISN</text>
<text x="165" y="96.9">ISP</text>
<text x="106.5" y="104.5">ICTRL</text>
<text x="159.9" y="107.1">BIAS</text>
<text x="106.5" y="109.6">INTVcc 17</text>
<text x="159.9" y="112.1">PG</text>
<text x="170.1" y="113.4">PG</text>
<text x="106.5" y="114.7">TR/SS</text>
<text x="106.5" y="119.8">RT</text>
<text x="165" y="117.3">FB</text>
<text x="132" y="150.3">GND</text>
</g>
<g font-size="2.3" fill="#000080">
<text x="119.2" y="79.1">U300</text>
<text x="228.6" y="79.1">TP300</text>
<text x="167.8" y="87.5">C300</text>
<text x="176.4" y="89">L300</text>
<text x="233.7" y="86.7">TestPoint</text>
<text x="75.7" y="94.1">C301</text>
<text x="167.8" y="90">100n</text>
<text x="176.4" y="95.1">10u</text>
<text x="194.5" y="90.3">R300</text>
<text x="194.5" y="95.9">0.025R</text>
<text x="64" y="99.2">R301</text>
<text x="64" y="101.7">10k?</text>
<text x="75.7" y="96.6">10u</text>
<text x="37.5" y="106.8">J300</text>
<text x="88.4" y="103.8">R302</text>
<text x="88.4" y="107.8">10k</text>
<text x="193" y="104.5">C302</text>
<text x="200.6" y="104.5">1u</text>
<text x="253.8" y="106.8">J301</text>
<text x="37.5" y="117.5">XT30PW-M</text>
<text x="198.3" y="115.5">C303</text>
<text x="198.3" y="118">10p</text>
<text x="209" y="119.5">1 %</text>
<text x="209" y="114.4">R303</text>
<text x="209" y="117">1M</text>
<text x="223.3" y="119.5">C304</text>
<text x="236" y="119.5">C305</text>
<text x="253.8" y="117.5">XT30PW-M</text>
<text x="64" y="122.1">R304</text>
<text x="64" y="124.6">10k?</text>
<text x="86.4" y="125.6">C306</text>
<text x="104.7" y="124.6">R305</text>
<text x="223.3" y="122.1">22u</text>
<text x="236" y="122.1">22u</text>
<text x="86.4" y="128.2">1u</text>
<text x="104.7" y="127.2">60k4</text>
<text x="119.2" y="137.6">LT8611EUDD</text>
<text x="209" y="137.1">1 %</text>
<text x="209" y="132.2">R306</text>
<text x="209" y="134.8">309k</text>
</g>
<text font-size="2.1" fill="#351c75" x="264.2" y="193.6">EPS_board</text>
<g font-size="1.4" fill="#000080">
<text x="98.9" y="89.5">NetTie</text>
<text x="170.1" y="107.3">NetTie</text>
<text x="170.1" y="102.2">NetTie</text>
</g>
</svg>
